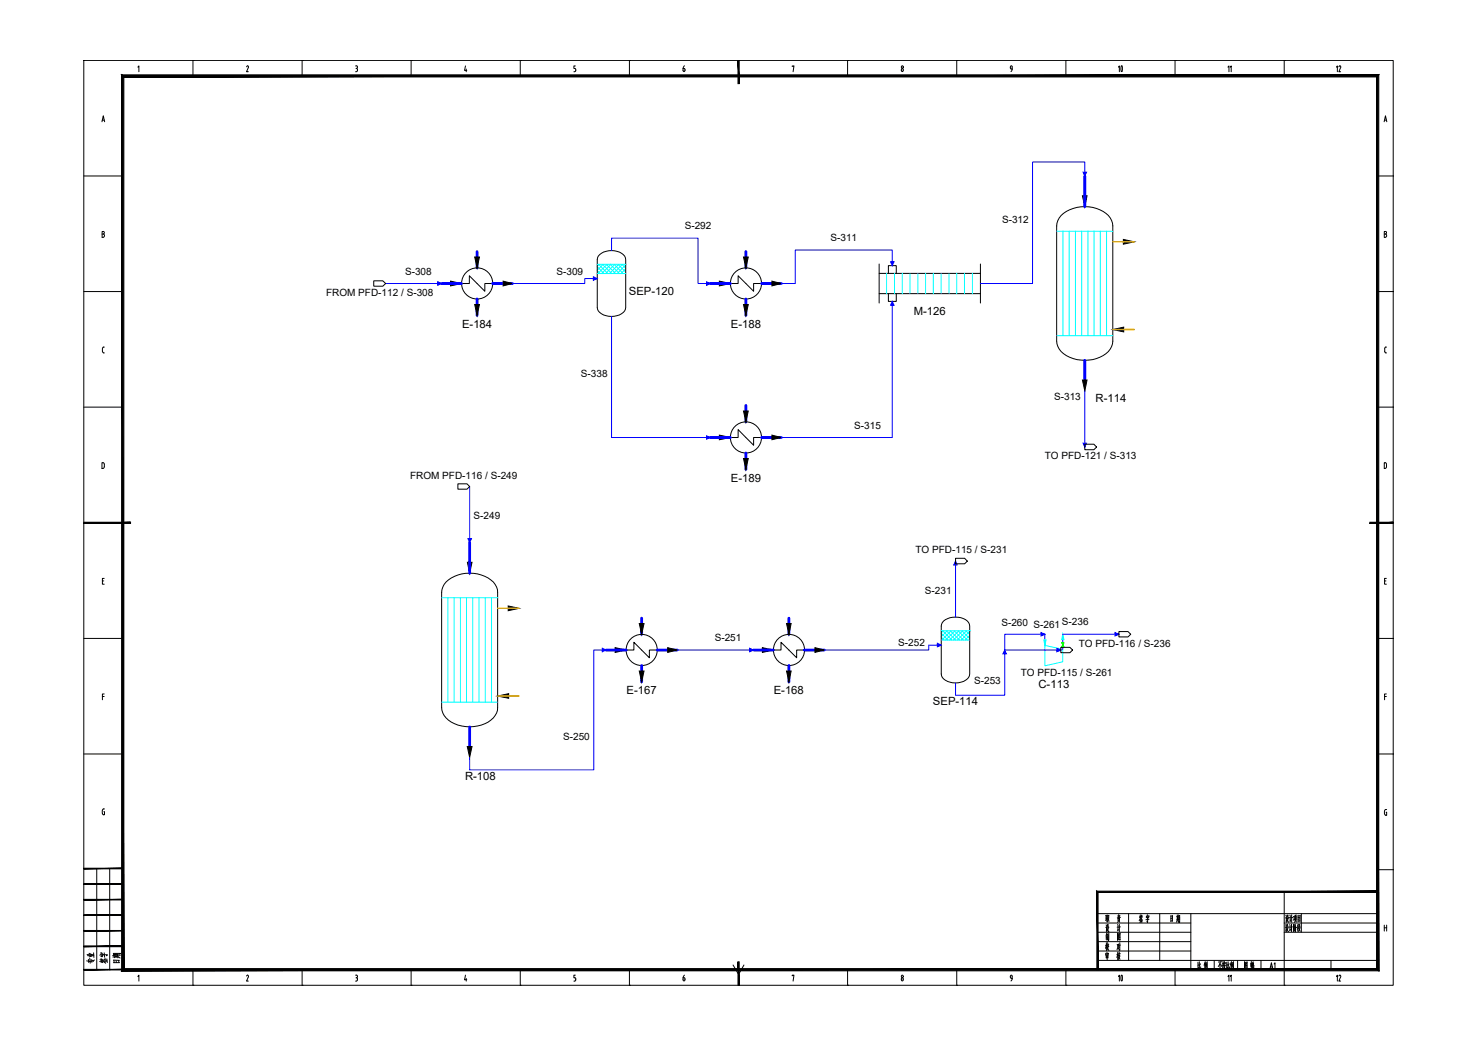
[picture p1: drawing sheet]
<svg xmlns="http://www.w3.org/2000/svg" width="420mm" height="297mm" viewBox="0 0 420 297" stroke-linecap="round" stroke-linejoin="round" font-family="sans-serif">
<g fill="none" stroke="#000" stroke-width=".28">
<path d="M23.8 17.2h372.3v262.9h-372.3zM39.2 19.1l.3-.4v1.7M54.8 17.2h.1M54.8 17.2v4.4M70.4 18.7l.2 .4-.5 1.3h.5M70.4 18.7l-.3 .3M85.9 17.2h.1M85.9 17.2v4.4M101.1 18.7h.2M101.2 19.5h.3l.1 .3M101.4 18.7l.2 .4-.2 .3M101.6 19.8v.2"/>
<path d="M101.6 20l-.2 .3M116.9 17.2h.1M116.9 17.2v4.4M132.3 18.7l-.2 1.3h.6M132.5 19.6v.8M147.9 17.2h.1M147.9 17.2v4.4M163.6 18.7h-.5v.8h.5v.5M163.7 20l-.3 .3M178.9 17.2h.1M178.9 17.2v4.4M194.2 20l.2 .3 .3-.3"/>
<path d="M194.6 18.7l-.4 .7M210 17.2h.1M225.2 18.9v-.2h.5l-.2 1.7M240.9 17.2h.1M240.9 17.2v4.4M256.2 20l.3 .3 .3-.3M272 17.2h.1M272 17.2v4.4M287.4 18.7l.3 .2v.7l-.4-.1zM287.8 19.6l-.4 .7M303 17.2h.1M303 17.2v4.4"/>
<path d="M334 17.2h.1M334 17.2v4.4M365.1 17.2h.1M365.1 17.2v4.4M29 34.6l.4-1.7 .3 1.7M29.1 34.1h.5M101.1 20.4h.2M163.1 20.4h.3M194.2 20v-.5l.5 .1v.4M256.2 20l.3-.5 .2 .1v.4M393.5 34.6l.4-1.7 .3 1.7M393.6 34.1h.5"/>
<path d="M23.8 50h11.1M391.7 50h4.4M396.1 50h.1M29 66.5h.4M29.4 65.8h-.4v1.7l.7-.3v-.4l-.3-.3M29.4 65.8l.3 .3-.3 .4M393.5 66.5h.4M393.9 65.8h-.4v1.7l.7-.3v-.4l-.3-.3M393.9 65.8l.3 .3-.3 .4M23.8 82.9h11.1M29.2 99.9l.2 .4M29.7 98.7l-.5 .2-.1 1"/>
<path d="M391.7 82.9h4.4M393.6 99.9l.3 .4M393.9 98.7h.3M393.9 98.7l-.2 .2-.1 1M396.1 82.9h.1M23.8 115.7h11.1M29.4 100.3h.3M391.7 115.7h4.4M393.9 100.3h.3M396.1 115.7h.1M29.7 132.6l-.4 .5M29.7 132l-.2-.4-.5-.1v1.7h.3"/>
<path d="M29.7 132v.7M394.2 132.6l-.4 .5M394.2 132l-.2-.4-.5-.1v1.7h.3M394.2 132v.7M396.1 148.6h.1M29.1 165.1h.4M29.6 164.4h-.5v1.7h.5M393.6 165.1h.4M394.1 164.4h-.5v1.7h.5M23.8 181.5h11.1M29.1 198h.5M29.6 197.3h-.5v1.6"/>
<path d="M391.7 181.5h4.4M393.6 198h.5M394.1 197.3h-.5v1.6M396.1 181.5h.1M23.8 214.3h11.1M391.7 214.3h4.4M396.1 214.3h.1M29.1 230.4v.8M29.5 230.7h.2v.9l-.4-.1-.2-.4M29.7 229.9l-.4 .1-.2 .4M393.6 231.3l.3 .4M393.9 230.1h.3"/>
<path d="M393.9 230.1l-.3 .2v1M394 230.9h.2v.9h-.3M27.5 246.9v28.7M31.2 246.9v28.7M312 259.7h79.7M320.8 259.7v13.3M326.2 260l.1 .3M329.7 259.7v13.3M338.5 259.7v15.9M365.1 253.5v26.6M369.9 259.7v5.3M391.7 247.2h4.4"/>
<path d="M396.1 247.2h.1M39.2 277.6l.3-.4v1.7M54.8 275.6v4.5M70.1 277.4l.4-.2 .1 .5M70.6 277.8l-.5 1.1h.5M85.9 275.6v4.5M101.1 277.2l.5 .2v.3l-.2 .2 .2 .4M101.1 278.9h.2M101.2 277.9h.1M101.6 278.3v.2M101.6 278.5l-.2 .3M116.9 275.6v4.5"/>
<path d="M132.3 277.2l-.2 1.3h.6M132.5 278.1v.8M147.9 275.6v4.5M163.1 278.9h.3M163.4 277.9l.3 .4M163.6 277.2h-.5v.7h.3M163.6 278.3v.2M163.7 278.5l-.3 .3M178.9 275.6v4.5M194.2 278.5l.2 .3 .3-.3M194.4 277.9h-.2v.6M194.5 277.9l.2 .4"/>
<path d="M194.6 277.2l-.4 .7M194.7 278.3v.2M208.4 274.3l1.6 2.7 1.5-2.7M225.2 277.4v-.2h.5l-.2 1.7M240.9 275.6v4.5M256.2 278.3l.3-.4 .3 .4M256.2 278.5l.3 .3 .3-.3M256.2 278.3v.2M256.7 278.3v.2M272 275.6v4.5M287.2 277.5l.3-.3 .3 .3M287.2 277.6l.2 .4 .3 .1v-.5"/>
<path d="M287.8 278.1l-.4 .7M303 275.6v4.5M312 273h79.7M312 262.4h26.5M312 265h26.5M312 267.7h26.5M312 270.3h26.5M324.1 261.6l.1 .3M324.2 260l-.2 .9M324.2 260.5l.1 .3M324.3 261.5v.4M324.3 260.8l.5 .8"/>
<path d="M324.3 260.7l-.5 1M324.4 260.4l-.3 .1M324.5 261.3h-.4M324.6 260.1l-.2 .6M324.6 260.5v.3M324.6 261.5l-.1 .6M324.7 262l-.7 .2M324.8 260.4l-.3 .1M325.9 260.3v.5M326.2 261v1.2l-.2-.3M326.4 260.8h-.4M326.5 260.7l-.3 .4"/>
<path d="M326.6 260.3l-.1 .5M326.6 260.4l-.7 .1M326.6 261.3l-.9 .1M332.9 260.3v1.7M333.2 261l-.3 .1M333.3 261.7l-.4 .1M333.3 260.3l-.4 .1M333.3 260.3v1.6M334 275.6v4.5M334.7 260.1v1.3M334.7 261.6l-.2 .5M334.8 261.6l.1 .3"/>
<path d="M334.9 260.8h-.2M334.9 261.1h-.2M334.9 260v1.4M335.1 260.4l-.6 .1M335.1 261.4l-.6 .1M335.2 260.2l-.2 2M335.4 260.2v2l-.2-.2M335.4 260.7l-.2 .1M335.4 261.2l-.3 .1M335.4 260.3h-.2M340.6 273.5v1.7M340.9 274.9l-.4 .5"/>
<path d="M340.9 274.2l-.3 .2M340.9 273.4v1.8l.2 .2h.2v-.6M341.3 274l-.4 .6M342.5 273.8v1.6M342.6 273.3l-.3 1.1M342.7 274.4l.1 .3M342.8 273.7l-.2 .9M342.9 274.1h-.2M342.9 274l-.2 1.3M343 273.6l-.4 .2M343 273.9v.9M343.2 273.3v2.1l-.2-.3"/>
<path d="M345.2 273v2.6M346.8 273.9v1.5M346.9 273.4l-.6 1.3M347 274.1l.3 .6M347.3 273.4l-.9 .1M347.7 273.2v2.2l-.2-.2M347.8 274.3l-.3 .3M347.8 273.9l-.3 .1M347.9 273.6l-.1 .5M348.1 273.9l-.1 .9 .3 .6M348.1 273.3v.3M348.2 274.4l-.4 1.1"/>
<path d="M348.3 273.7l-.4 .1M348.3 273.6v.4M348.4 274.4l-.6 .1M348.7 273.5v1.7M349 274.2l-.3 .1M349.1 273.4v1.8l.2 .1h.2v-.5M349.4 273.9l-.3 .7M350 273.7v1.7M350.1 273.3l-.4 1M350.1 274.4l.1 .3M350.2 274.1l.1-.1-.2 1.3M350.2 273.7l-.2 .9"/>
<path d="M350.4 273.6l-.3 .1M350.5 273.9v.9M350.6 273.3v2.1l-.1-.3M351.8 273v2.6M353.8 275.3h.7M353.8 273.4v2M354.1 274.1l.4 .5M354.1 274.9l.1 .2M354.1 274.6l.1 .2M354.2 273.7l-.3 .6M354.3 273.9h-.2M354.4 273.8l-.5 .9"/>
<path d="M354.5 273.4v2M354.5 273.5l-.7 .1M355.6 273.8v.9M355.7 273.3v2.1M355.8 273.9l-.2 .1M355.9 273.8l-.1 .9v-.1M356 274.4v1M356.1 273.8v.6M356.2 274.5v.8M356.3 273.8h-.2M356.3 273.8v.4h-.2M356.4 273.5h-.4"/>
<path d="M356.4 274.9h-.4M356.4 275.3l-.4 .1M356.4 274.5h-.4M356.4 274.4v1M365.1 262.4h26.6M365.1 265h26.6M365.5 262.8l.1 .4M365.5 260.2l.2 .3M365.6 263.5l-.2 .1M365.6 263.4v1M365.7 260.8l-.3 .1M365.7 260.8v1"/>
<path d="M365.7 264.1l-.2 .6M365.8 261.5l-.2 .5M365.8 263.2l-.1 .6M365.8 263.9l.5 .9M365.8 262.9l.2-.1 .1 .6 .2 .1M365.8 262.8v.4M365.9 261.3l.3 .8h.2M365.9 260.1l-.2 1M366.1 260.1v.7h.2M366.1 260.2h-.2M366.1 263.7l-.3 .1M366.2 263.6l-.6 1.2"/>
<path d="M366.2 261.1h-.4M366.2 261l-.5 1.2M366.6 262.8l.2 .4M366.7 260.1l.1 .4M366.7 263.5h-.2M366.7 263.4v1.1M366.8 260.8h-.2M366.8 260.7v1.2M366.8 264.1l-.2 .5M366.9 261.5l-.2 .4M367.1 262.7v2.1M367.2 260v2.2"/>
<path d="M367.4 263.5l-.6 .1M367.5 260.8l-.6 .1M367.7 262.7v2.1M367.9 262.8l-.1 1.3-.1-.2M367.9 260.5v.9M367.9 262.9h-.2M368 260.5h-.3M368.1 263.6l-.3 1.2M368.1 261.3l-.4 .3M368.1 260.5v1.1M368.2 262.9l.2 .8h.2M368.2 262.7l-.3 1"/>
<path d="M368.3 260.8l-.3 1.4M368.3 260.2l-.1 .4M368.3 261.6l.2 .5M368.3 263.5v1.4M368.5 260.6l-.4 .1M368.5 260.5v1.1M368.6 260.1l-.5 .1M368.9 262.9v1.8M369 260.2v1.8M369.1 263.6l-.2 .1M369.1 263.3h-.2M369.1 263.9l-.3 .2"/>
<path d="M369.1 262.8l-.2 .2M369.2 263.9l.4 .8M369.3 262.8l-.1 .9M369.5 262.8v.6l.1 .1M369.5 261.2l-.5 .1M369.5 260.8h-.5M369.5 262.9h-.2M369.5 263.8h-.3M369.6 263.7l-.6 1.1M369.6 261.7l-.6 .1M369.6 260.3l-.6 .1M369.6 260.2v1.8"/>
<path d="M378.4 273v2.6M393.5 263v1.7M393.5 263.7h.7M394.2 263v1.7M54.8 280.1h.1M85.9 280.1h.1M116.9 280.1h.1M147.9 280.1h.1M178.9 280.1h.1M210 280.1h.1M240.9 280.1h.1M272 280.1h.1"/>
<path d="M303 280.1h.1M334 280.1h.1M365.1 280.1h.1"/>
<circle cx="256.5" cy="19.1" r=".32"/>
<circle cx="256.5" cy="277.5" r=".32"/>
</g>
<g fill="#000" stroke="#000" stroke-width=".28">
<path d="M209.8 17.2l.3 6.6v-6.6zM209.8 17.2l.3 6.6h-.3z"/>
<path d="M34.6 21.3l.6 254v-253.4zM34.6 21.3l.6 254-.6 .7zM35.2 275.3l-.6 .7 356.7-.7zM34.6 276l356.7-.7 .7 .7zM391.3 21.9v253.4l.7 .7zM391.3 21.9l.7-.6v254.7zM35.2 21.9h356.1l.7-.6zM34.6 21.3h357.4l-356.8 .6z"/>
<path d="M23.8 148.4v.4l13.3-.4zM23.8 148.8l13.3-.4v.4z"/>
<path d="M389.4 148.8h6.7v-.4zM389.4 148.4h6.7l-6.7 .4z"/>
<path d="M23.8 255.8h11.1v-.2zM23.8 255.6h11.1l-11.1 .2z"/>
<path d="M23.8 251.4h11.1v-.2zM23.8 251.2h11.1l-11.1 .2z"/>
<path d="M23.8 247h11.1v-.2zM23.8 246.8h11.1l-11.1 .2z"/>
<path d="M312.2 253.7h79.5v-.4zM311.8 253.3h79.9l-79.5 .4zM311.8 253.3l.4 22.3v-21.9zM311.8 253.3l.4 22.3h-.4z"/>
<path d="M23.8 275.7h11.1v-.2zM23.8 275.5h11.1l-11.1 .2z"/>
<path d="M23.8 269.1h11.1v-.2zM23.8 268.9h11.1l-11.1 .2z"/>
<path d="M23.8 264.7h11.1v-.2zM23.8 264.5h11.1l-11.1 .2z"/>
<path d="M23.8 260.2h11.1v-.2zM23.8 260h11.1l-11.1 .2z"/>
<path d="M209.8 273.4v6.7h.3zM209.8 273.4h.3v6.7z"/>
</g>
<!-- layer: EQUIPMENT -->
<path d="M297 183.5l5.1 1.1v3.5l-5.1 1.2zM297 181.9v1.6" fill="none" stroke="#0ff" stroke-width=".28"/>
<path d="M297 180.3v1.6M302.1 180.3v2.4M302.1 183.9v.7" fill="none" stroke="#00f" stroke-width=".28"/>
<path d="M301.8 182.7h.7l-.7 1.2h.7z" fill="none" stroke="#0f0" stroke-width=".28"/>
<g fill="#0ff" stroke="#0ff" stroke-width=".28">
<path d="M296.7 181.9h.7l-.4 1.6z"/>
<path d="M302.1 180.3l.4 1.5h-.7z"/>
</g>
<g fill="none" stroke="#0ff" stroke-width=".28">
<path d="M169.8 76.9l.8 .9M169.8 75.8l1.9 2M169.8 75.1l8.1 .1M169.8 77.8h8.1M170.2 75.1l2.6 2.7M170.4 75.1l-.6 .6M171.3 75.1l2.6 2.7M171.5 75.1l-1.7 1.7M172.4 75.1l2.6 2.7M172.6 75.1l-2.6 2.7M173.5 75.1l2.6 2.7M173.7 75.1l-2.6 2.7"/>
<path d="M174.6 75.1l2.6 2.7M174.8 75.1l-2.6 2.7M175.7 75.1l2.2 2.2M175.9 75.1l-2.6 2.7M176.8 75.1l1.1 1.1M176.9 75.1l-2.5 2.7M177.9 75.3l-2.4 2.5M177.9 76.4l-1.3 1.4M177.9 77.5l-.2 .3M252 77.7v5.8M254.3 77.7v5.8M256.5 77.7v5.8"/>
<path d="M258.7 77.7v5.8M260.9 77.7v5.8M263.1 77.7v5.8M265.3 77.7v5.8M267.5 77.7v5.8M269.8 77.7v5.8M272 77.7v5.8M274.2 77.7v5.8M276.4 77.7v5.8M300.4 65.7h15.9M302.2 65.7v29.7M303.9 65.7v29.7"/>
<path d="M305.7 65.7v29.7M307.5 65.7v29.7M309.3 65.7v29.7M311 65.7v29.7M312.8 65.7v29.7M314.6 65.7v29.7M300.4 95.4h15.9M125.5 169.9h16M127.3 169.9v29.7M129.1 169.9v29.7M130.9 169.9v29.7M132.6 169.9v29.7"/>
<path d="M134.4 169.9v29.7M136.2 169.9v29.7M138 169.9v29.7M139.7 169.9v29.7M267.6 180l1.9 1.9M267.6 179.3h8.1M268 179.3l2.6 2.6M268.2 179.3l-.6 .6M269.1 179.3l2.6 2.6M269.3 179.3l-1.7 1.7M270.2 179.3l2.6 2.6M270.4 179.3l-2.7 2.6"/>
<path d="M271.3 179.3l2.6 2.6M271.5 179.3l-2.7 2.6M272.4 179.3l2.6 2.6M272.6 179.3l-2.7 2.6M273.5 179.3l2.2 2.2M273.7 179.3l-2.7 2.6M274.6 179.3l1.1 1.1M274.8 179.3l-2.7 2.6M275.7 179.3h.1M275.7 179.5l-2.5 2.4M125.5 199.6h16M267.6 181.1l.8 .8"/>
<path d="M267.6 181.9h8.1M275.7 180.6l-1.4 1.3M275.7 181.7l-.3 .2"/>
</g>
<g fill="none" stroke="#000" stroke-width=".28">
<path d="M170.5 72.4a5.4 5.4 0 0 1 7.1 .4l.3 1v13.6a3.6 3.6 0 0 1-4.1 2.5 3.6 3.6 0 0 1-4-2.5v-13.6l.3-1zM249.9 75v11.1M249.9 77.7h28.8M252.5 77.7v-2.2h2.3v2.2M278.7 75v11.1M301.7 61.2a10.3 10.3 0 0 1 13.4 0 4.6 4.6 0 0 1 1.2 3v32.8a5.7 5.7 0 0 1-4.6 4.9 9.8 9.8 0 0 1-10.6-2.7l-.6-1.5-.1-.7v-32.8a4.6 4.6 0 0 1 1.3-3zM131.2 80.6h2.2v-2.2l4.4 4.4v-2.2h2.2M207.6 80.6h2.2v-2.2l4.4 4.4v-2.2h2.3M249.9 83.5h28.8M252.5 83.5v2.2h2.3v-2.2M207.6 124.4h2.2v-2.3l4.4 4.5v-2.2h2.3M126.8 165.4a10.3 10.3 0 0 1 13.4 0 4.3 4.3 0 0 1 1.3 3v32.8a5.7 5.7 0 0 1-4.7 4.9 9.9 9.9 0 0 1-10.5-2.7l-.7-1.5-.1-.7v-32.8a4.6 4.6 0 0 1 1.3-3z"/>
<path d="M268.3 176.5a5.5 5.5 0 0 1 7.1 .5l.3 1v13.6a3.6 3.6 0 0 1-4.1 2.5 3.6 3.6 0 0 1-4-2.5v-13.6l.3-1zM178 184.8h2.2v-2.2l4.4 4.4v-2.2h2.2M219.8 184.8h2.2v-2.2l4.5 4.4v-2.2h2.2"/>
<circle cx="135.6" cy="80.6" r="4.4"/>
<circle cx="212.1" cy="80.6" r="4.4"/>
<circle cx="212.1" cy="124.3" r="4.4"/>
<circle cx="182.4" cy="184.7" r="4.4"/>
<circle cx="224.3" cy="184.7" r="4.4"/>
</g>
<g fill="none" stroke="#00f" stroke-width=".8">
<path d="M308.4 50.1v8.6M135.6 71.5v4.6M212 71.5v4.6M125.5 80.6h5.7M135.6 85v4.6M140 80.6h5.7M202 80.6h5.6M212 85v4.6M216.5 80.6h5.6M212 115.3v4.6M308.4 102.4v5.6M202 124.4h5.6"/>
<path d="M212 128.8v4.6M216.5 124.4h5.6M133.5 154.2v8.7M182.4 175.7v4.6M224.3 175.7v4.6M172.3 184.8h5.7M182.4 189.2v4.6M186.8 184.8h5.7M214.2 184.8h5.6M224.3 189.2v4.6M228.7 184.8h5.6M133.5 206.6v5.6"/>
</g>
<g fill="#000" stroke="#000" stroke-width=".28">
<path d="M307.7 55.7h1.3l-.6 3zM134.9 73.1h1.4l-.7 3zM211.4 73.1h1.3l-.7 3zM319.3 68.1l3.1 .6-3.1 .7zM128.1 79.9l3.1 .7-3.1 .7zM134.9 86.6h1.4l-.7 3zM143 79.9l2.7 .7-2.7 .7zM204.5 79.9l3.1 .7-3.1 .7zM211.4 86.6h1.3l-.7 3zM219.4 79.9l2.7 .7-2.7 .7zM316.3 93.7l3.1-.7v1.3zM211.4 116.8h1.3l-.7 3.1z"/>
<path d="M307.7 108h1.3l-.6 3.1zM204.5 123.7l3.1 .7-3.1 .6zM211.4 130.3h1.3l-.7 3.1zM219.4 123.7l2.7 .7-2.7 .6zM132.9 159.8h1.3l-.7 3.1zM144.5 172.2l3.1 .7-3.1 .7zM141.5 197.9l3.1-.7v1.3zM174.9 184.1l3.1 .7-3.1 .6zM181.7 177.2h1.4l-.7 3.1zM181.7 190.7h1.4l-.7 3.1zM189.8 184.1l2.7 .7-2.7 .6zM216.7 184.1l3.1 .7-3.1 .6z"/>
<path d="M223.6 177.2h1.3l-.6 3.1zM223.6 190.7h1.3l-.6 3.1zM231.7 184.1l2.6 .7-2.6 .6zM132.8 212.2h1.4l-.7 3.1z"/>
</g>
<path d="M316.3 68.7h6.1M316.3 93.7h6.1h-3M141.5 172.9h6.1M141.5 197.9h6.1h-3" fill="none" stroke="#ffbf00" stroke-width=".38"/>
<!-- layer: STREAM -->
<g fill="none" stroke="#00f" stroke-width=".28">
<path d="M308.4 50.1v-4.1h-14.9v34.6h-14.8M169.8 79.2h-3.6v1.4h-20.5M173.8 71.2v-3.5h24.6v12.9h3.6M253.6 75.5v-4.4h-27.5v9.5h-4M109.6 80.6h15.9M173.8 89.9v34.5h28.2M253.6 85.7v38.7h-31.5M308.4 111.1v16M133.5 138.3v15.9M271.6 159.5v15.9M172.3 184.8h-3.5v34h-35.3v-3.5M192.5 184.8h21.7"/>
<path d="M267.6 183.4h-3.6v1.4h-29.7M285.6 184.8v12.8h-14v-3.5M285.6 184.8h16M297 180.3h-11.4v4.5M302.1 180.3h16"/>
</g>
<!-- layer: STREAM_ARROW -->
<g fill="#00f" stroke="#00f" stroke-width=".28">
<path d="M271.6 159.5l.5 1.1h-1z"/>
<path d="M317 179.8l1.1 .5-1.1 .5z"/>
<path d="M133 153.1h1l-.5 1.1z"/>
<path d="M171.2 184.3l1.1 .5-1.1 .5z"/>
<path d="M213.1 184.3l1.1 .5-1.1 .5z"/>
<path d="M266.5 182.9l1.1 .5-1.1 .5z"/>
<path d="M285.6 184.8l.5 1.1h-1z"/>
<path d="M295.9 179.8l1.1 .5-1.1 .5z"/>
<path d="M300.4 184.3l1.2 .5-1.2 .5z"/>
<path d="M200.9 80.1l1.1 .5-1.1 .5z"/>
<path d="M124.4 80.1l1.1 .5-1.1 .5z"/>
<path d="M168.7 78.7l1.1 .5-1.1 .5z"/>
<path d="M253.2 74.4h1l-.6 1.1z"/>
<path d="M307.9 48.9h1l-.5 1.2z"/>
<path d="M307.9 126h.9l-.4 1.1z"/>
<path d="M253.6 85.7l.6 1.1h-1z"/>
<path d="M200.9 123.9l1.1 .5-1.1 .4z"/>
</g>
<!-- layer: CONNECTOR -->
<path d="M106.2 79.8h2.6l.8 .8-.8 .8h-2.6zM130.2 137.5h2.5l.8 .8-.8 .8h-2.5zM308.4 126.3h2.6l.7 .8-.7 .7h-2.6zM271.6 158.7h2.6l.8 .8-.8 .8h-2.6zM318.1 179.5h2.6l.7 .8-.7 .7h-2.6zM301.6 184h2.6l.7 .8-.7 .7h-2.6z" fill="none" stroke="#000" stroke-width=".28"/>
<g font-size="6.6">
<text x="315.7" y="22.2">10</text>
<text x="315.7" y="280.8">10</text>
</g>
<g font-size="5.7">
<text x="27.9" y="275.2" transform="rotate(-90 27.9 275.2)">专业</text>
<text x="30.7" y="274.8">日期</text>
</g>
<g font-size="5.3">
<text x="312.9" y="266">设 计</text>
<text x="313.3" y="268.5">制 图</text>
<text x="31.4" y="275.2" transform="rotate(-90 31.4 275.2)">签字</text>
<text x="312.9" y="271.3">校 对</text>
</g>
<g font-size="4.4">
<text x="382.1" y="21.5" transform="rotate(-90 382.1 21.5)">12</text>
<text x="363.4" y="276.6" transform="rotate(-90 363.4 276.6)">A1</text>
<text x="382.1" y="280.1" transform="rotate(-90 382.1 280.1)">12</text>
</g>
<g font-size="4">
<text x="351" y="21.5" transform="rotate(-90 351 21.5)">11</text>
<text x="351" y="280.1" transform="rotate(-90 351 280.1)">11</text>
</g>
<g font-size="3.2">
<text x="178.8" y="83.8">SEP-120</text>
<text x="259.7" y="89.6">M-126</text>
<text x="131.3" y="93.2">E-184</text>
<text x="207.8" y="93.2">E-188</text>
<text x="311.4" y="114.3">R-114</text>
<text x="207.8" y="137">E-189</text>
<text x="178.1" y="197.4">E-167</text>
<text x="219.9" y="197.4">E-168</text>
<text x="295.2" y="195.5">C-113</text>
<text x="265.2" y="200.4">SEP-114</text>
<text x="132.2" y="221.6">R-108</text>
</g>
<g font-size="2.8">
<text x="194.6" y="65.1">S-292</text>
<text x="284.8" y="63.3">S-312</text>
<text x="236.1" y="68.4">S-311</text>
<text x="115.1" y="78.1">S-308</text>
<text x="158.2" y="78.1">S-309</text>
<text x="92.7" y="84.1">FROM PFD-112 / S-308</text>
<text x="165.1" y="107.1">S-338</text>
<text x="299.7" y="113.8">S-313</text>
<text x="242.9" y="121.9">S-315</text>
<text x="297" y="130.6">TO PFD-121 / S-313</text>
<text x="116.6" y="136.1">FROM PFD-116 / S-249</text>
<text x="134.6" y="147.6">S-249</text>
<text x="260.3" y="157.3">TO PFD-115 / S-231</text>
<text x="262.9" y="168.8">S-231</text>
<text x="284.7" y="177.9">S-260 S-261 S-236</text>
<text x="203.2" y="182.3">S-251</text>
<text x="255.3" y="183.7">S-252</text>
<text x="306.7" y="183.8">TO PFD-116 / S-236</text>
<text x="276.9" y="194.4">S-253</text>
<text x="290.2" y="192.1">TO PFD-115 / S-261</text>
<text x="160.1" y="210.3">S-250</text>
</g>
</svg>
